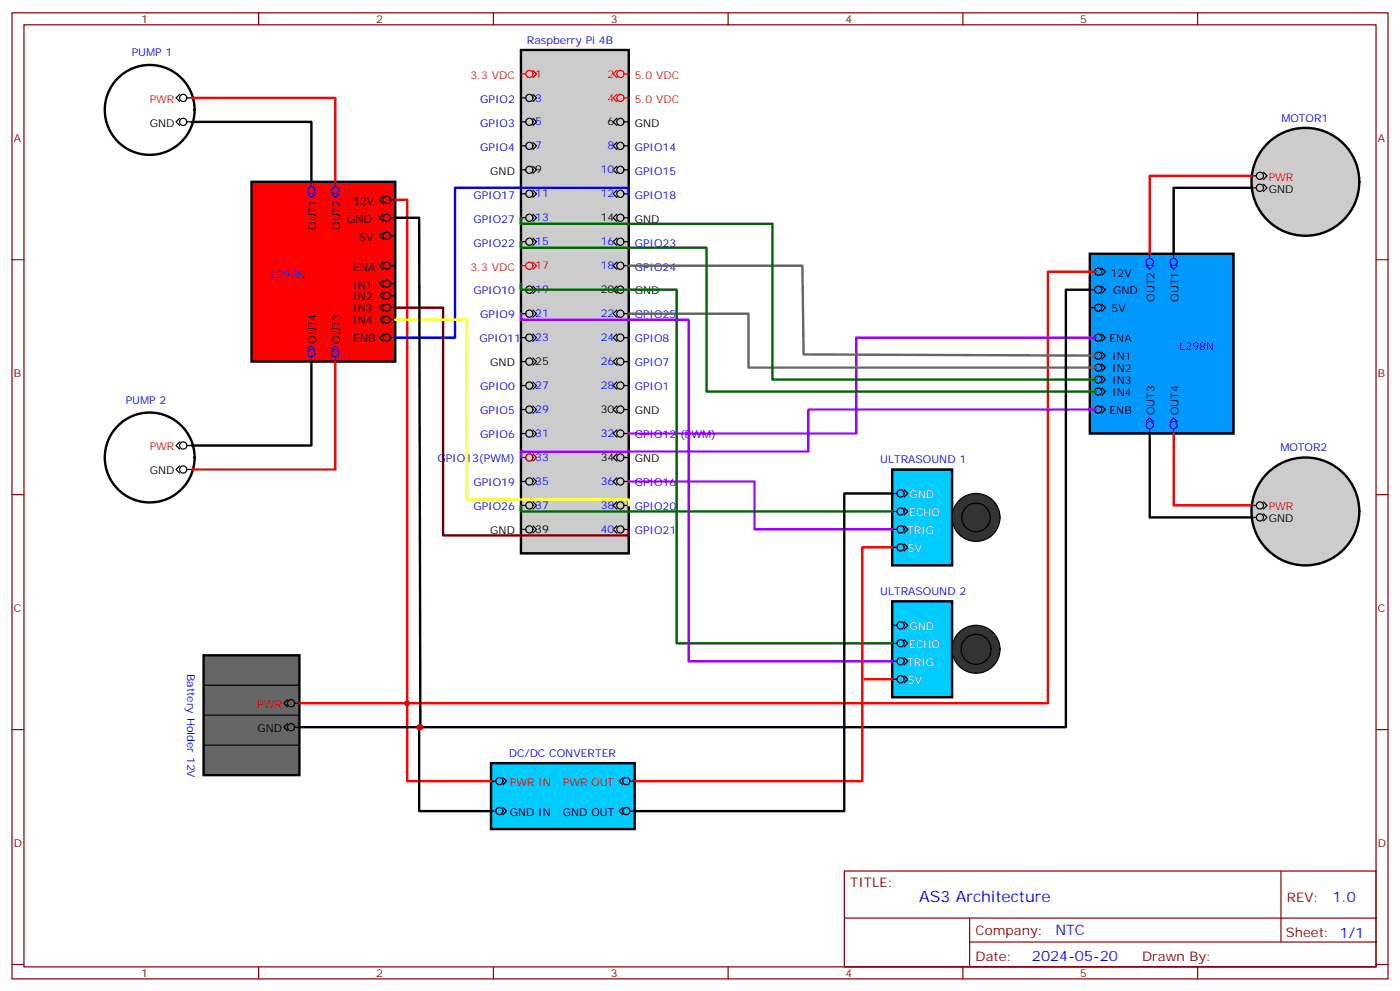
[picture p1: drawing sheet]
<svg xmlns="http://www.w3.org/2000/svg" width="412mm" height="292mm" viewBox="0 0 412 292" stroke-linecap="round" stroke-linejoin="round" font-family="sans-serif">
<path d="M74.1 53.5h42.3v52.9h-42.3z" fill="#f00" stroke="#000" stroke-width=".71"/>
<g fill="none" stroke="#870000" stroke-width=".35">
<path d="M3.5 3.8h405.4v284.3h-405.4zM7.1 7.3h398.2v277.3h-398.2zM76.2 3.8v3.5M145.3 3.8v3.5M214.5 3.8v3.5M283.6 3.8v3.5M352.8 3.8v3.5M3.5 76.4h3.6M405.3 76.4h3.6M3.5 145.6h3.6M405.3 145.6h3.6M3.5 214.7h3.6"/>
<path d="M405.3 214.7h3.6M248.7 256.4h156.6v28.2h-156.6zM377.3 256.4v20.9M248.7 270.2h156.5M285.6 277.3h119.6M285.6 270.2v14.1M3.5 283.9h3.6M76.2 284.6v3.5M145.3 284.6v3.5M214.5 284.6v3.5M283.6 284.6v3.5M352.8 284.6v3.5"/>
<path d="M405.3 283.9h3.6"/>
</g>
<path d="M153.5 14.7h31.7v148.2h-31.7z" fill="#ccc" stroke="#000" stroke-width=".71"/>
<g fill="none" stroke="#f00" stroke-width=".35">
<path d="M153.5 21.8h1.4M157 20.7l1 1.1-1 1M181.7 20.7l-1.1 1.1 1.1 1M181.7 27.8l-1.1 1 1.1 1.1M183.8 21.8h1.4M183.8 28.8h1.4M153.5 78.2h1.4M157 77.2l1 1-1 1.1"/>
<circle cx="155.9" cy="21.8" r="1.06"/>
<circle cx="182.7" cy="21.8" r="1.06"/>
<circle cx="182.7" cy="28.8" r="1.06"/>
<circle cx="155.9" cy="78.2" r="1.06"/>
</g>
<g fill="none" stroke="#000" stroke-width=".35">
<path d="M153.5 28.8h1.4M153.5 35.9h1.4M157 27.8l1 1-1 1.1M157 34.8l1 1.1-1 1M181.7 34.8l-1.1 1.1 1.1 1M183.8 35.9h1.4M153.5 42.9h1.4M153.5 50h1.4M153.5 57h1.4M157 41.9l1 1-1 1.1M157 48.9l1 1.1-1 1M157 56l1 1-1 1.1"/>
<path d="M181.7 41.9l-1.1 1 1.1 1.1M181.7 48.9l-1.1 1.1 1.1 1M181.7 56l-1.1 1 1.1 1.1M183.8 42.9h1.4M183.8 50h1.4M183.8 57h1.4M153.5 64.1h1.4M153.5 71.2h1.4M157 63l1 1.1-1 1.1M157 70.1l1 1.1-1 1M181.7 63l-1.1 1.1 1.1 1.1M181.7 70.1l-1.1 1.1 1.1 1"/>
<path d="M181.7 77.2l-1.1 1 1.1 1.1M183.8 64.1h1.4M183.8 71.2h1.4M183.8 78.2h1.4M153.5 85.3h1.4M153.5 92.3h1.4M153.5 99.4h1.4M157 84.2l1 1.1-1 1M157 91.3l1 1-1 1.1M157 98.3l1 1.1-1 1M181.7 84.2l-1.1 1.1 1.1 1M181.7 91.3l-1.1 1 1.1 1.1"/>
<path d="M181.7 98.3l-1.1 1.1 1.1 1M183.8 85.3h1.4M183.8 92.3h1.4M183.8 99.4h1.4M153.5 106.4h1.4M153.5 113.5h1.4M157 105.4l1 1-1 1.1M157 112.4l1 1.1-1 1M157 119.5l1 1-1 1.1M181.7 105.4l-1.1 1 1.1 1.1M181.7 112.4l-1.1 1.1 1.1 1M181.7 119.5l-1.1 1 1.1 1.1"/>
<path d="M183.8 106.4h1.4M183.8 113.5h1.4M153.5 120.5h1.4M153.5 127.6h1.4M157 126.5l1 1.1-1 1.1M181.7 126.5l-1.1 1.1 1.1 1.1M181.7 133.6l-1.1 1.1 1.1 1M183.8 120.5h1.4M183.8 127.6h1.4M183.8 134.7h1.4M153.5 141.7h1.4M153.5 148.8h1.4"/>
<path d="M153.5 155.8h1.4M157 140.7l1 1-1 1.1M157 147.7l1 1.1-1 1M157 154.8l1 1-1 1.1M181.7 140.7l-1.1 1 1.1 1.1M181.7 147.7l-1.1 1.1 1.1 1M181.7 154.8l-1.1 1 1.1 1.1M183.8 141.7h1.4M183.8 148.8h1.4M183.8 155.8h1.4"/>
<circle cx="155.9" cy="28.8" r="1.06"/>
<circle cx="155.9" cy="35.9" r="1.06"/>
<circle cx="182.7" cy="35.9" r="1.06"/>
<circle cx="155.9" cy="57" r="1.06"/>
<circle cx="155.9" cy="50" r="1.06"/>
<circle cx="155.9" cy="42.9" r="1.06"/>
<circle cx="182.7" cy="50" r="1.06"/>
<circle cx="182.7" cy="42.9" r="1.06"/>
<circle cx="182.7" cy="57" r="1.06"/>
<circle cx="155.9" cy="64.1" r="1.06"/>
<circle cx="155.9" cy="71.2" r="1.06"/>
<circle cx="182.7" cy="71.2" r="1.06"/>
<circle cx="182.7" cy="64.1" r="1.06"/>
<circle cx="182.7" cy="78.2" r="1.06"/>
<circle cx="155.9" cy="99.4" r="1.06"/>
<circle cx="155.9" cy="85.3" r="1.06"/>
<circle cx="155.9" cy="92.3" r="1.06"/>
<circle cx="182.7" cy="85.3" r="1.06"/>
<circle cx="182.7" cy="92.3" r="1.06"/>
<circle cx="182.7" cy="99.4" r="1.06"/>
<circle cx="155.9" cy="113.5" r="1.06"/>
<circle cx="155.9" cy="106.4" r="1.06"/>
<circle cx="182.7" cy="113.5" r="1.06"/>
<circle cx="182.7" cy="106.4" r="1.06"/>
<circle cx="155.9" cy="120.5" r="1.06"/>
<circle cx="155.9" cy="127.6" r="1.06"/>
<circle cx="182.7" cy="127.6" r="1.06"/>
<circle cx="182.7" cy="120.5" r="1.06"/>
<circle cx="182.7" cy="134.7" r="1.06"/>
<circle cx="155.9" cy="148.8" r="1.06"/>
<circle cx="155.9" cy="141.7" r="1.06"/>
<circle cx="155.9" cy="155.8" r="1.06"/>
<circle cx="182.7" cy="141.7" r="1.06"/>
<circle cx="182.7" cy="155.8" r="1.06"/>
<circle cx="182.7" cy="148.8" r="1.06"/>
</g>
<g fill="none" stroke="#870000" stroke-width=".35">
<path d="M153.5 134.7h1.4M157 133.6l1 1.1-1 1"/>
<circle cx="155.9" cy="134.7" r="1.06"/>
</g>
<path d="M60 192.9h28.2v35.2h-28.2z" fill="#666" stroke="#000" stroke-width=".71"/>
<g fill="none" stroke="#000" stroke-width=".35">
<path d="M60 219.3h28.2M60 210.5h28.2M60 201.7h28.2M84.7 213l-1.1 1 1.1 1.1M84.7 205.9l-1.1 1.1 1.1 1M86.8 214h1.4M86.8 207h1.4"/>
<circle cx="85.7" cy="207" r="1.06"/>
<circle cx="85.7" cy="214" r="1.06"/>
</g>
<path d="M321 74.7h42.4v52.9h-42.4z" fill="#09f" stroke="#000" stroke-width=".71"/>
<g fill="none" stroke="#00f" stroke-width=".35">
<path d="M337.6 78.2l1.1 1.1 1-1.1M338.7 74.7v1.4M344.7 78.2l1 1.1 1.1-1.1M345.7 74.7v1.4M337.6 124.1l1.1-1.1 1 1.1M338.7 126.2v1.4M344.7 124.1l1-1.1 1.1 1.1M345.7 126.2v1.4"/>
<circle cx="338.7" cy="77.2" r="1.06"/>
<circle cx="345.7" cy="77.2" r="1.06"/>
<circle cx="338.7" cy="125.1" r="1.06"/>
<circle cx="345.7" cy="125.1" r="1.06"/>
</g>
<g fill="none" stroke="#000" stroke-width=".35">
<path d="M321 80h1.4M324.6 78.9l1 1.1-1 1M321 85.3h1.4M321 90.6h1.4M321 99.4h1.4M324.6 84.2l1 1.1-1 1M324.6 89.5l1 1.1-1 1M324.6 98.3l1 1.1-1 1M321 104.7h1.4M321 108.2h1.4M321 111.7h1.4M321 115.3h1.4"/>
<path d="M324.6 103.6l1 1.1-1 1M324.6 107.1l1 1.1-1 1.1M324.6 110.7l1 1-1 1.1M324.6 114.2l1 1.1-1 1M324.6 119.5l1 1-1 1.1M321 120.5h1.4"/>
<circle cx="323.5" cy="80" r="1.06"/>
<circle cx="323.5" cy="90.6" r="1.06"/>
<circle cx="323.5" cy="99.4" r="1.06"/>
<circle cx="323.5" cy="85.3" r="1.06"/>
<circle cx="323.5" cy="115.3" r="1.06"/>
<circle cx="323.5" cy="104.7" r="1.06"/>
<circle cx="323.5" cy="108.2" r="1.06"/>
<circle cx="323.5" cy="111.7" r="1.06"/>
<circle cx="323.5" cy="120.5" r="1.06"/>
</g>
<circle cx="384.5" cy="53.5" r="15.9" fill="#ccc" stroke="#000" stroke-width=".71"/>
<g fill="none" stroke="#000" stroke-width=".35">
<path d="M368.7 51.8h1.4M368.7 55.3h1.4M372.2 50.7l1 1.1-1 1M372.2 54.2l1 1.1-1 1"/>
<circle cx="371.1" cy="51.8" r="1.06"/>
<circle cx="371.1" cy="55.3" r="1.06"/>
</g>
<circle cx="384.5" cy="150.5" r="15.9" fill="#ccc" stroke="#000" stroke-width=".71"/>
<path d="M368.7 51.8h-30v22.9M322.8 80h-14.1v127h-188.8M345.7 127.6v21.2h23" fill="none" stroke="#f00" stroke-width=".71"/>
<path d="M368.7 55.3h-23v19.4M338.7 127.6v24.7h30" fill="none" stroke="#000" stroke-width=".71"/>
<path d="M322.8 99.4h-70.6v28.2h-67M322.8 120.5h-84.7v12.4h-84.6v1.8" fill="none" stroke="#90f" stroke-width=".71"/>
<path d="M185.2 78.2h51.2l.3 26.1 86.1 .4M185.2 92.3h35.3v15.9h102.3" fill="none" stroke="#666" stroke-width=".71"/>
<path d="M153.5 64.1v1.8h74v45.8h95.3M153.5 71.2v1.7h54.6v42.4h114.7" fill="none" stroke="#060" stroke-width=".71"/>
<path d="M262.8 138.2h17.7v28.2h-17.7z" fill="#0cf" stroke="#000" stroke-width=".71"/>
<g fill="none" stroke="#000" stroke-width=".35">
<path d="M262.8 145.2h1.4M262.8 150.5h1.4M262.8 155.8h1.4M266.3 144.2l1.1 1-1.1 1.1M266.3 149.5l1.1 1-1.1 1.1M266.3 154.8l1.1 1-1.1 1.1M262.8 161.1h1.4M266.3 160.1l1.1 1-1.1 1.1"/>
<circle cx="265.3" cy="150.5" r="1.06"/>
<circle cx="265.3" cy="155.8" r="1.06"/>
<circle cx="265.3" cy="145.2" r="1.06"/>
<circle cx="265.3" cy="161.1" r="1.06"/>
</g>
<circle cx="287.5" cy="152.3" r="7.1" fill="#333" stroke="#000" stroke-width=".35"/>
<g fill="none" stroke="#000" stroke-width=".35">
<path d="M368.7 152.3h1.4M368.7 148.8h1.4M372.2 151.2l1 1.1-1 1.1M372.2 147.7l1 1.1-1 1"/>
<circle cx="287.5" cy="152.3" r="4.2"/>
<circle cx="371.1" cy="152.3" r="1.06"/>
<circle cx="371.1" cy="148.8" r="1.06"/>
</g>
<path d="M185.2 141.7h37v14.1h40.6" fill="none" stroke="#90f" stroke-width=".71"/>
<path d="M153.5 148.8v1.7h109.3" fill="none" stroke="#060" stroke-width=".71"/>
<path d="M262.8 177h17.7v28.2h-17.7z" fill="#0cf" stroke="#000" stroke-width=".71"/>
<circle cx="287.5" cy="191.1" r="7.1" fill="#333" stroke="#000" stroke-width=".35"/>
<g fill="none" stroke="#000" stroke-width=".35">
<path d="M262.8 184h1.4M262.8 189.3h1.4M262.8 194.6h1.4M262.8 199.9h1.4M266.3 183l1.1 1-1.1 1.1M266.3 188.3l1.1 1-1.1 1.1M266.3 193.6l1.1 1-1.1 1.1M266.3 198.9l1.1 1-1.1 1.1"/>
<circle cx="265.3" cy="184" r="1.06"/>
<circle cx="265.3" cy="194.6" r="1.06"/>
<circle cx="265.3" cy="189.3" r="1.06"/>
<circle cx="265.3" cy="199.9" r="1.06"/>
<circle cx="287.5" cy="191.1" r="4.4"/>
</g>
<path d="M153.5 83.5v1.8h45.8v104h63.5" fill="none" stroke="#060" stroke-width=".71"/>
<path d="M153.5 92.3v1.8h49.3v100.5h60" fill="none" stroke="#90f" stroke-width=".71"/>
<g fill="#fff" stroke="#000" stroke-width=".71">
<circle cx="44.1" cy="32.3" r="13.2"/>
<circle cx="44.1" cy="134.7" r="13.2"/>
</g>
<g fill="none" stroke="#000" stroke-width=".35">
<path d="M52.9 27.8l-1 1 1 1.1M52.9 34.8l-1 1.1 1 1M55 28.8h1.4M55 35.9h1.4M52.9 130.1l-1 1 1 1.1M52.9 137.1l-1 1.1 1 1M55 131.1h1.4M55 138.2h1.4"/>
<circle cx="54" cy="28.8" r="1.06"/>
<circle cx="54" cy="35.9" r="1.06"/>
<circle cx="54" cy="131.1" r="1.06"/>
<circle cx="54" cy="138.2" r="1.06"/>
</g>
<path d="M144.6 224.6h42.4v19.4h-42.4z" fill="#0cf" stroke="#000" stroke-width=".71"/>
<g fill="none" stroke="#000" stroke-width=".35">
<path d="M112.9 57.7l-1.1 1.1 1.1 1.1M115 58.8h1.4M112.9 77.2l-1.1 1 1.1 1.1M112.9 68.3l-1.1 1.1 1.1 1M112.9 63l-1.1 1.1 1.1 1.1M115 78.2h1.4M115 69.4h1.4M115 64.1h1.4M112.9 98.3l-1.1 1.1 1.1 1M112.9 93l-1.1 1.1 1.1 1M112.9 89.5l-1.1 1.1 1.1 1M112.9 86l-1.1 1 1.1 1.1"/>
<path d="M112.9 82.4l-1.1 1.1 1.1 1.1M115 99.4h1.4M115 94.1h1.4M115 90.6h1.4M115 87h1.4M115 83.5h1.4M144.6 229.9h1.4M144.6 238.7h1.4M148.2 228.8l1 1.1-1 1.1M148.2 237.7l1 1-1 1.1M183.4 228.8l-1 1.1 1 1.1M183.4 237.7l-1 1 1 1.1"/>
<path d="M185.6 229.9h1.4M185.6 238.7h1.4"/>
<circle cx="113.9" cy="58.8" r="1.06"/>
<circle cx="113.9" cy="64.1" r="1.06"/>
<circle cx="113.9" cy="69.4" r="1.06"/>
<circle cx="113.9" cy="78.2" r="1.06"/>
<circle cx="113.9" cy="99.4" r="1.06"/>
<circle cx="113.9" cy="87" r="1.06"/>
<circle cx="113.9" cy="83.5" r="1.06"/>
<circle cx="113.9" cy="90.6" r="1.06"/>
<circle cx="113.9" cy="94.1" r="1.06"/>
<circle cx="147.1" cy="229.9" r="1.06"/>
<circle cx="147.1" cy="238.7" r="1.06"/>
<circle cx="184.5" cy="229.9" r="1.06"/>
<circle cx="184.5" cy="238.7" r="1.06"/>
</g>
<g fill="none" stroke="#00f" stroke-width=".35">
<path d="M90.7 57l1 1.1 1.1-1.1M91.7 53.5v1.4M97.7 57l1.1 1.1 1-1.1M98.8 53.5v1.4M90.7 102.9l1-1.1 1.1 1.1M91.7 105v1.4M97.7 102.9l1.1-1.1 1 1.1M98.8 105v1.4"/>
<circle cx="91.7" cy="56" r="1.06"/>
<circle cx="98.8" cy="56" r="1.06"/>
<circle cx="91.7" cy="104" r="1.06"/>
<circle cx="98.8" cy="104" r="1.06"/>
</g>
<path d="M56.4 35.9h35.3v17.6M116.4 64.1h7.1l.3 149.9M321 85.3h-7v128.7h-225.8M91.7 106.4v24.7h-35.3M262.8 145.2h-14.1v93.5h-61.7M123.5 214v24.7h21.1" fill="none" stroke="#000" stroke-width=".71"/>
<path d="M56.4 28.8h42.4v24.7M116.4 58.8h3.5v148.2h-31.7M98.8 106.4v31.8h-42.4M262.8 161.1h-8.8v68.8h-67M254.7 199.9h8.1M119.9 207v22.9h24.7" fill="none" stroke="#f00" stroke-width=".71"/>
<path d="M185.2 57v-1.7h-51.1v44.1h-17.7" fill="none" stroke="#00f" stroke-width=".71"/>
<path d="M116.4 90.6h14.1v67h54.7v-1.8" fill="none" stroke="#600" stroke-width=".71"/>
<path d="M116.4 94.1h21.2v52.9h47.6v1.8" fill="none" stroke="#ff0" stroke-width=".71"/>
<g fill="#c00">
<circle cx="119.9" cy="207" r=".88"/>
<circle cx="123.5" cy="214" r=".88"/>
<circle cx="123.8" cy="214" r=".88"/>
</g>
<text font-size="4.6" fill="#00f" x="270.8" y="265.4">AS3 Architecture</text>
<g font-size="4.2" fill="#00f">
<text x="392.5" y="265.6">1.0</text>
<text x="310.9" y="275.2">NTC</text>
<text x="304" y="283">2024-05-20</text>
</g>
<g font-size="3.9" fill="#800">
<text x="250.5" y="260.9">TITLE:</text>
<text x="379.1" y="265.6">REV:</text>
<text x="287.4" y="275.1">Company:</text>
<text x="378.7" y="275.8">Sheet: 1/1</text>
<text x="287.4" y="282.8">Date:</text>
<text x="336.4" y="282.9">Drawn By:</text>
</g>
<g font-size="3.2" fill="#800">
<text x="41.6" y="6.8">1</text>
<text x="110.8" y="6.8">2</text>
<text x="179.9" y="6.8">3</text>
<text x="249.1" y="6.8">4</text>
<text x="318.2" y="6.8">5</text>
<text x="4.1" y="41.9">A</text>
<text x="405.9" y="41.9">A</text>
<text x="4.1" y="111">B</text>
<text x="405.9" y="111">B</text>
<text x="4.1" y="180.2">C</text>
<text x="405.9" y="180.2">C</text>
<text x="4.1" y="249.3">D</text>
<text x="405.9" y="249.3">D</text>
<text x="41.6" y="287.6">1</text>
<text x="110.8" y="287.6">2</text>
<text x="179.9" y="287.6">3</text>
<text x="249.1" y="287.6">4</text>
<text x="318.2" y="287.6">5</text>
</g>
<g font-size="3.2" fill="#00f">
<text x="38.8" y="16.5">PUMP 1</text>
<text x="155.2" y="12.9">Raspberry Pi 4B</text>
<text x="157.7" y="29.9">3</text>
<text x="141.5" y="30.2">GPIO2</text>
<text x="377.5" y="35.9">MOTOR1</text>
<text x="141.5" y="37.3">GPIO3</text>
<text x="157.7" y="36.9">5</text>
<text x="141.5" y="44.3">GPIO4</text>
<text x="157.7" y="44">7</text>
<text x="179" y="44">8</text>
<text x="187" y="44.3">GPIO14</text>
<text x="176.9" y="51">10</text>
<text x="187" y="51.4">GPIO15</text>
<text x="139.5" y="58.5">GPIO17</text>
<text x="157.7" y="58.1">11</text>
<text x="176.9" y="58.1">12</text>
<text x="187" y="58.5">GPIO18</text>
<text x="139.5" y="65.5">GPIO27</text>
<text x="157.7" y="65.2">13</text>
<text x="139.5" y="72.6">GPIO22</text>
<text x="157.7" y="72.2">15</text>
<text x="176.9" y="72.2">16</text>
<text x="187" y="72.6">GPIO23</text>
<text x="79.8" y="81.7">L298N</text>
<text x="176.9" y="79.3">18</text>
<text x="187" y="79.6">GPIO24</text>
<text x="139.5" y="86.7">GPIO10</text>
<text x="157.7" y="86.3">19</text>
<text x="141.5" y="93.7">GPIO9</text>
<text x="157.7" y="93.4">21</text>
<text x="176.9" y="93.4">22</text>
<text x="187" y="93.7">GPIO25</text>
<text x="141.2" y="100.8">GPIO11</text>
<text x="157.7" y="100.4">23</text>
<text x="176.9" y="100.4">24</text>
<text x="187" y="100.8">GPIO8</text>
<text x="176.9" y="107.5">26</text>
<text x="187" y="107.8">GPIO7</text>
<text x="347.5" y="102.9">L298N</text>
<text x="37" y="118.8">PUMP 2</text>
<text x="141.5" y="114.9">GPIO0</text>
<text x="157.7" y="114.5">27</text>
<text x="176.9" y="114.5">28</text>
<text x="187" y="114.9">GPIO1</text>
<text x="141.5" y="122">GPIO5</text>
<text x="157.7" y="121.6">29</text>
<text x="141.5" y="129">GPIO6</text>
<text x="157.7" y="128.7">31</text>
<text x="176.9" y="128.7">32</text>
<text x="187" y="129">GPIO12 (PWM)</text>
<text x="128.8" y="136.1">GPIO13(PWM)</text>
<text x="157.7" y="135.7">33</text>
<text x="259.3" y="136.4">ULTRASOUND 1</text>
<text x="377.2" y="132.8">MOTOR2</text>
<text x="139.5" y="143.1">GPIO19</text>
<text x="157.7" y="142.8">35</text>
<text x="176.9" y="142.8">36</text>
<text x="187" y="143.1">GPIO16</text>
<text x="157.7" y="149.8">37</text>
<text x="176.9" y="149.8">38</text>
<text x="139.5" y="150.2">GPIO26</text>
<text x="187" y="150.2">GPIO20</text>
<text x="176.9" y="156.9">40</text>
<text x="187" y="157.2">GPIO21</text>
<text x="259.3" y="175.2">ULTRASOUND 2</text>
<text x="55.1" y="198.4" transform="rotate(90 55.1 198.4)">Battery Holder 12V</text>
<text x="149.9" y="222.8">DC/DC CONVERTER</text>
</g>
<g font-size="3.2" fill="#f00">
<text x="138.6" y="23.2">3.3 VDC</text>
<text x="157.7" y="22.8">1</text>
<text x="179" y="22.8">2</text>
<text x="187" y="23.2">5.0 VDC</text>
<text x="179" y="29.9">4</text>
<text x="44.1" y="30.2">PWR</text>
<text x="187" y="30.2">5.0 VDC</text>
<text x="373.7" y="53.2">PWR</text>
<text x="138.6" y="79.6">3.3 VDC</text>
<text x="157.7" y="79.3">17</text>
<text x="44.1" y="132.5">PWR</text>
<text x="373.7" y="150.2">PWR</text>
<text x="75.8" y="208.4">PWR</text>
<text x="150.2" y="231.3">PWR IN</text>
<text x="165.8" y="231.3">PWR OUT</text>
</g>
<g font-size="3.2">
<text x="44.1" y="37.3">GND</text>
<text x="179" y="36.9">6</text>
<text x="187" y="37.3">GND</text>
<text x="144.4" y="51.4">GND</text>
<text x="157.7" y="51">9</text>
<text x="373.7" y="56.7">GND</text>
<text x="102.3" y="65.5">GND</text>
<text x="104.1" y="60.2">12V</text>
<text x="176.9" y="65.2">14</text>
<text x="187" y="65.5">GND</text>
<text x="93.1" y="67.6" transform="rotate(-90 93.1 67.6)">OUT1</text>
<text x="100.2" y="67.6" transform="rotate(-90 100.2 67.6)">OUT2</text>
<text x="105.8" y="70.8">5V</text>
<text x="104.1" y="79.6">ENA</text>
<text x="327.2" y="81.4">12V</text>
<text x="104.1" y="88.4">IN2</text>
<text x="104.1" y="84.9">IN1</text>
<text x="176.9" y="86.3">20</text>
<text x="187" y="86.7">GND</text>
<text x="327.9" y="86.7">GND</text>
<text x="340.1" y="88.8" transform="rotate(-90 340.1 88.8)">OUT2</text>
<text x="347.1" y="88.8" transform="rotate(-90 347.1 88.8)">OUT1</text>
<text x="104.1" y="95.5">IN4</text>
<text x="104.1" y="92">IN3</text>
<text x="327.4" y="92">5V</text>
<text x="93.1" y="101.1" transform="rotate(-90 93.1 101.1)">OUT4</text>
<text x="100.2" y="101.1" transform="rotate(-90 100.2 101.1)">OUT3</text>
<text x="104.1" y="100.8">ENB</text>
<text x="326.8" y="100.8">ENA</text>
<text x="144.4" y="107.8">GND</text>
<text x="157.7" y="107.5">25</text>
<text x="327.6" y="106.1">IN1</text>
<text x="327.6" y="109.6">IN2</text>
<text x="327.6" y="113.1">IN3</text>
<text x="327.6" y="116.7">IN4</text>
<text x="176.9" y="121.6">30</text>
<text x="187" y="122">GND</text>
<text x="326.8" y="122">ENB</text>
<text x="340.1" y="122.3" transform="rotate(-90 340.1 122.3)">OUT3</text>
<text x="347.1" y="122.3" transform="rotate(-90 347.1 122.3)">OUT4</text>
<text x="176.9" y="135.7">34</text>
<text x="187" y="136.1">GND</text>
<text x="44.1" y="139.6">GND</text>
<text x="373.7" y="153.7">GND</text>
<text x="144.4" y="157.2">GND</text>
<text x="157.7" y="156.9">39</text>
<text x="75.8" y="215.4">GND</text>
<text x="150.2" y="240.1">GND IN</text>
<text x="165.8" y="240.1">GND OUT</text>
</g>
<g font-size="3.2" fill="#fff">
<text x="267.9" y="146.6">GND</text>
<text x="267.8" y="151.9">ECHO</text>
<text x="267.2" y="157.2">TRIG</text>
<text x="267.5" y="162.5">5V</text>
<text x="267.9" y="185.5">GND</text>
<text x="267.8" y="190.7">ECHO</text>
<text x="267.2" y="196">TRIG</text>
<text x="267.5" y="201.3">5V</text>
</g>
</svg>
